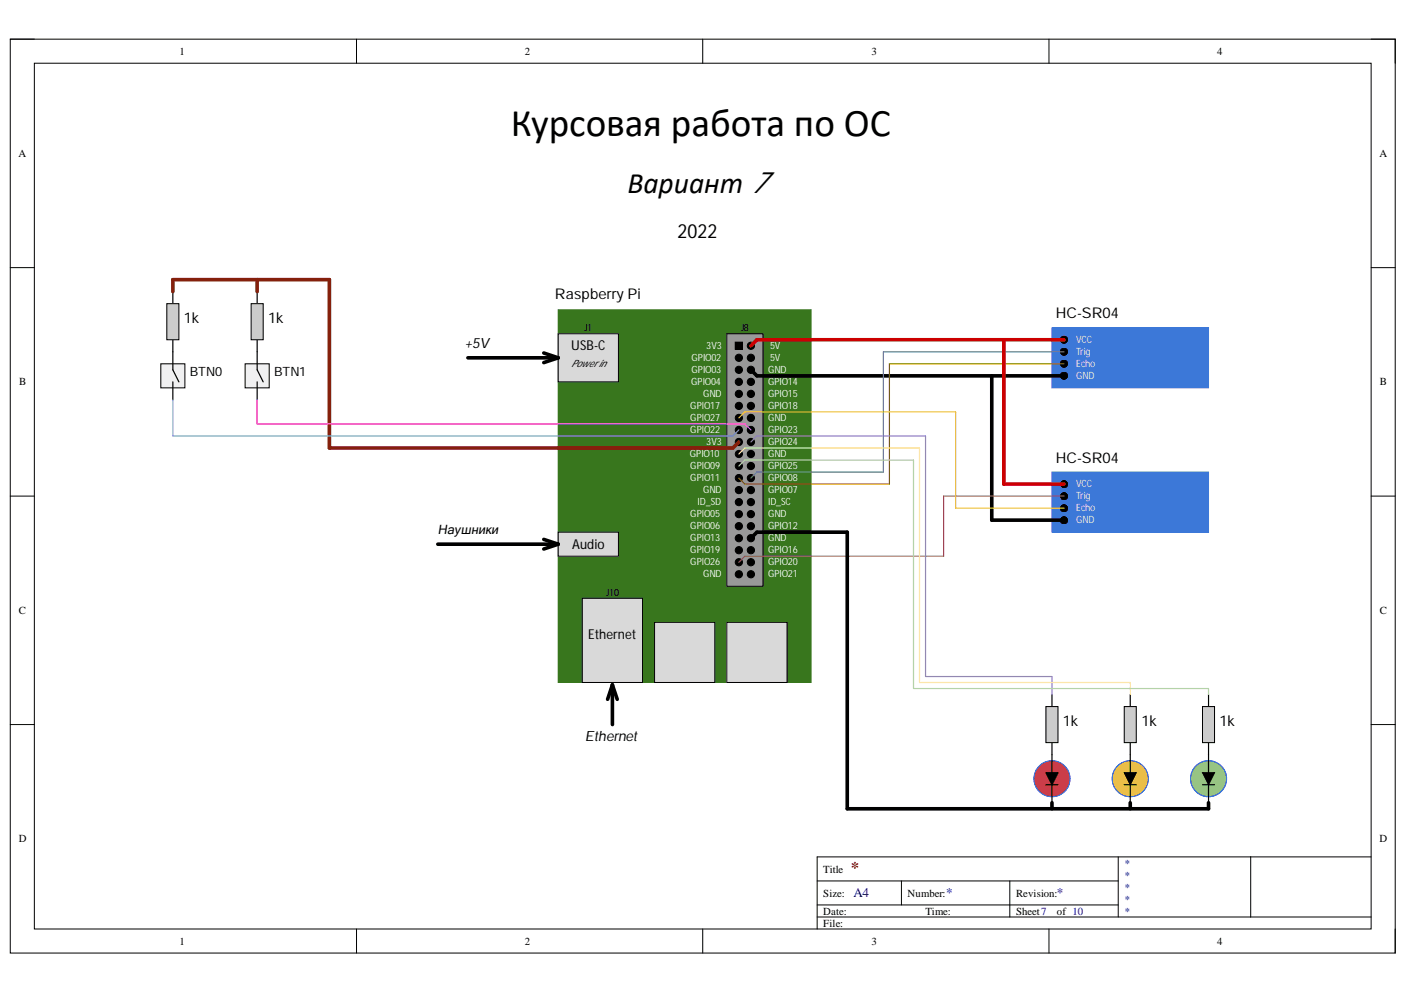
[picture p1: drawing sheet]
<svg xmlns="http://www.w3.org/2000/svg" width="297mm" height="210mm" viewBox="0 0 297 210" stroke-linecap="round" stroke-linejoin="round" font-family="sans-serif">
<path d="M2.2 8.3h292.4v193h-292.4z" fill="none" stroke="#000" stroke-width=".21"/>
<path d="M7.3 13.4h282.2v182.8h-282.2z" fill-rule="evenodd" fill="#fff"/>
<g fill="none" stroke="#000" stroke-width=".21">
<path d="M2.2 8.3h5.1M7.3 13.4h282.2v182.8h-282.2zM75.3 8.3v5M148.4 8.3v5M221.5 8.3v5.1M289.5 8.3h5.1v5.1M2.2 56.5h5.1M289.5 56.5h5.1M2.2 104.8h5.1M289.5 104.8h5.1M2.2 153h5.1M289.5 153h5.1"/>
<path d="M75.3 196.2v5.1M148.4 196.2v5.1M172.5 186h63.6M172.5 193.6h117M172.5 191.1h63.6M190.3 186v5.1M213.2 186v7.6M221.5 196.2v5.1M236.1 180.9v12.7M264 180.9v12.7M289.5 180.9h-117v15.3M294.6 196.2v5.1"/>
</g>
<path d="M117.8 65.4h53.4v78.7h-53.4z" fill-rule="evenodd" fill="#38761d"/>
<path d="M117.8 65.4h53.4v78.7h-53.4z" fill="none" stroke="#38761d" stroke-width=".21"/>
<path d="M153.4 70.5h7.7v53.3h-7.7z" fill-rule="evenodd" fill="#999"/>
<g fill="none" stroke="#000" stroke-width=".21">
<path d="M153.4 70.5h7.7v53.3h-7.7zM155.2 72.3h1.5v1.5h-1.5z"/>
<circle cx="156" cy="78.1" r=".76"/>
<circle cx="156" cy="75.6" r=".76"/>
<circle cx="158.5" cy="73" r=".76"/>
<circle cx="158.5" cy="78.1" r=".76"/>
<circle cx="158.5" cy="75.6" r=".76"/>
<circle cx="156" cy="95.9" r=".76"/>
<circle cx="156" cy="98.4" r=".76"/>
<circle cx="156" cy="88.3" r=".76"/>
<circle cx="156" cy="85.7" r=".76"/>
<circle cx="156" cy="90.8" r=".76"/>
<circle cx="156" cy="93.3" r=".76"/>
<circle cx="156" cy="83.2" r=".76"/>
<circle cx="156" cy="80.6" r=".76"/>
<circle cx="158.5" cy="95.9" r=".76"/>
<circle cx="158.5" cy="98.4" r=".76"/>
<circle cx="158.5" cy="88.3" r=".76"/>
<circle cx="158.5" cy="85.7" r=".76"/>
<circle cx="158.5" cy="90.8" r=".76"/>
<circle cx="158.5" cy="93.3" r=".76"/>
<circle cx="158.5" cy="83.2" r=".76"/>
<circle cx="158.5" cy="80.6" r=".76"/>
<circle cx="156" cy="108.6" r=".76"/>
<circle cx="156" cy="111.1" r=".76"/>
<circle cx="156" cy="101" r=".76"/>
<circle cx="156" cy="103.5" r=".76"/>
<circle cx="156" cy="106" r=".76"/>
<circle cx="156" cy="116.2" r=".76"/>
<circle cx="156" cy="113.6" r=".76"/>
<circle cx="156" cy="118.7" r=".76"/>
<circle cx="158.5" cy="108.6" r=".76"/>
<circle cx="158.5" cy="111.1" r=".76"/>
<circle cx="158.5" cy="101" r=".76"/>
<circle cx="158.5" cy="103.5" r=".76"/>
<circle cx="158.5" cy="106" r=".76"/>
<circle cx="158.5" cy="116.2" r=".76"/>
<circle cx="158.5" cy="113.6" r=".76"/>
<circle cx="158.5" cy="118.7" r=".76"/>
<circle cx="156" cy="121.3" r=".76"/>
<circle cx="158.5" cy="121.3" r=".76"/>
</g>
<g fill="#000">
<circle cx="156" cy="78.1" r=".76"/>
<circle cx="156" cy="75.6" r=".76"/>
<circle cx="158.5" cy="73" r=".76"/>
<circle cx="158.5" cy="78.1" r=".76"/>
<circle cx="158.5" cy="75.6" r=".76"/>
<circle cx="156" cy="95.9" r=".76"/>
<circle cx="156" cy="98.4" r=".76"/>
<circle cx="156" cy="88.3" r=".76"/>
<circle cx="156" cy="85.7" r=".76"/>
<circle cx="156" cy="90.8" r=".76"/>
<circle cx="156" cy="93.3" r=".76"/>
<circle cx="156" cy="83.2" r=".76"/>
<circle cx="156" cy="80.6" r=".76"/>
<circle cx="158.5" cy="95.9" r=".76"/>
<circle cx="158.5" cy="98.4" r=".76"/>
<circle cx="158.5" cy="88.3" r=".76"/>
<circle cx="158.5" cy="85.7" r=".76"/>
<circle cx="158.5" cy="90.8" r=".76"/>
<circle cx="158.5" cy="93.3" r=".76"/>
<circle cx="158.5" cy="83.2" r=".76"/>
<circle cx="158.5" cy="80.6" r=".76"/>
<circle cx="156" cy="108.6" r=".76"/>
<circle cx="156" cy="111.1" r=".76"/>
<circle cx="156" cy="101" r=".76"/>
<circle cx="156" cy="103.5" r=".76"/>
<circle cx="156" cy="106" r=".76"/>
<circle cx="156" cy="116.2" r=".76"/>
<circle cx="156" cy="113.6" r=".76"/>
<circle cx="156" cy="118.7" r=".76"/>
<circle cx="158.5" cy="108.6" r=".76"/>
<circle cx="158.5" cy="111.1" r=".76"/>
<circle cx="158.5" cy="101" r=".76"/>
<circle cx="158.5" cy="103.5" r=".76"/>
<circle cx="158.5" cy="106" r=".76"/>
<circle cx="158.5" cy="116.2" r=".76"/>
<circle cx="158.5" cy="113.6" r=".76"/>
<circle cx="158.5" cy="118.7" r=".76"/>
<circle cx="156" cy="121.3" r=".76"/>
<circle cx="158.5" cy="121.3" r=".76"/>
</g>
<path d="M155.2 72.3h1.5v1.5h-1.5z" fill-rule="evenodd" fill="#000"/>
<path d="M117.8 70.5h12.8v10.1h-12.8z" fill-rule="evenodd" fill="#d9d9d9"/>
<path d="M117.8 70.5h12.8v10.1h-12.8z" fill="none" stroke="#000" stroke-width=".21"/>
<path d="M122.9 126.3h12.7v17.8h-12.7z" fill-rule="evenodd" fill="#d9d9d9"/>
<path d="M122.9 126.3h12.7v17.8h-12.7z" fill="none" stroke="#000" stroke-width=".21"/>
<path d="M138.2 131.4h12.7v12.7h-12.7z" fill-rule="evenodd" fill="#d9d9d9"/>
<path d="M138.2 131.4h12.7v12.7h-12.7z" fill="none" stroke="#000" stroke-width=".21"/>
<path d="M153.4 131.4h12.8v12.7h-12.8z" fill-rule="evenodd" fill="#d9d9d9"/>
<path d="M153.4 131.4h12.8v12.7h-12.8z" fill="none" stroke="#000" stroke-width=".21"/>
<path d="M98.8 75.6h19M114.8 74.5l3 1.1M117.8 75.6l-3 1M129.3 144.6v8.4M129.3 144.6l-1 3.1M129.3 144.6l1 3.1" fill="none" stroke="#000" stroke-width=".76"/>
<path d="M222.1 69.2h33v12.7h-33z" fill-rule="evenodd" fill="#3c78d8"/>
<path d="M222.1 69.2h33v12.7h-33z" fill="none" stroke="#3c78d8" stroke-width=".21"/>
<g fill="#000">
<circle cx="224.6" cy="71.7" r=".76"/>
<circle cx="224.6" cy="74.3" r=".76"/>
<circle cx="224.6" cy="76.8" r=".76"/>
<circle cx="224.6" cy="79.4" r=".76"/>
</g>
<g fill="none" stroke="#000" stroke-width=".21">
<circle cx="224.6" cy="71.7" r=".76"/>
<circle cx="224.6" cy="74.3" r=".76"/>
<circle cx="224.6" cy="76.8" r=".76"/>
<circle cx="224.6" cy="79.4" r=".76"/>
</g>
<path d="M158.5 78.1l1.3 1.3h64.8" fill="none" stroke="#000" stroke-width=".76"/>
<path d="M224.6 71.7h-64.8l-1.3 1.3" fill="none" stroke="#c00" stroke-width=".76"/>
<path d="M224.6 74.3h-38.1v25.4h-26.7l-1.3 1.3" fill="none" stroke="#45818e" stroke-width=".25"/>
<path d="M224.6 76.8h-36.8v25.4h-30.5l-1.3-1.2" fill="none" stroke="#b45f06" stroke-width=".25"/>
<path d="M222.1 99.7h33v12.7h-33z" fill-rule="evenodd" fill="#3c78d8"/>
<path d="M222.1 99.7h33v12.7h-33z" fill="none" stroke="#3c78d8" stroke-width=".21"/>
<g fill="#000">
<circle cx="224.6" cy="102.2" r=".76"/>
<circle cx="224.6" cy="107.3" r=".76"/>
<circle cx="224.6" cy="109.8" r=".76"/>
<circle cx="224.6" cy="104.8" r=".76"/>
</g>
<g fill="none" stroke="#000" stroke-width=".21">
<circle cx="224.6" cy="102.2" r=".76"/>
<circle cx="224.6" cy="107.3" r=".76"/>
<circle cx="224.6" cy="109.8" r=".76"/>
<circle cx="224.6" cy="104.8" r=".76"/>
</g>
<path d="M211.9 71.7v30.5h12.7" fill="none" stroke="#c00" stroke-width=".76"/>
<path d="M209.4 79.4v30.4h15.2" fill="none" stroke="#000" stroke-width=".76"/>
<path d="M157.3 117.5l-1.3 1.2M224.6 104.8h-25.4v12.7h-41.9" fill="none" stroke="#a64d79" stroke-width=".25"/>
<path d="M156 88.3l1.3-1.3h44.4v20.3h22.9" fill="none" stroke="#f1c232" stroke-width=".25"/>
<path d="M117.8 112.4h12.8v5.1h-12.8z" fill-rule="evenodd" fill="#d9d9d9"/>
<path d="M117.8 112.4h12.8v5.1h-12.8z" fill="none" stroke="#000" stroke-width=".21"/>
<path d="M92.4 114.9h25.4M114.8 113.9l3 1M117.8 114.9l-3 1" fill="none" stroke="#000" stroke-width=".76"/>
<path d="M33.9 76.8h5.1v5.1h-5.1z" fill-rule="evenodd" fill="#efefef"/>
<path d="M33.9 76.8h5.1v5.1h-5.1z" fill="none" stroke="#000" stroke-width=".21"/>
<path d="M36.5 61.6v2.5M36.5 71.7v6.4l1.3 2.5M36.5 80.6v3.8" fill="none" stroke="#000" stroke-width=".25"/>
<path d="M35.2 64.1h2.6v7.6h-2.6z" fill-rule="evenodd" fill="#ccc"/>
<path d="M35.2 64.1h2.6v7.6h-2.6z" fill="none" stroke="#000" stroke-width=".21"/>
<path d="M51.7 76.8h5.1v5.1h-5.1z" fill-rule="evenodd" fill="#efefef"/>
<path d="M51.7 76.8h5.1v5.1h-5.1z" fill="none" stroke="#000" stroke-width=".21"/>
<path d="M54.3 61.6v2.5M54.3 71.7v6.4l1.3 2.5M54.3 80.6v3.8" fill="none" stroke="#000" stroke-width=".25"/>
<path d="M53 64.1h2.6v7.6h-2.6z" fill-rule="evenodd" fill="#ccc"/>
<path d="M53 64.1h2.6v7.6h-2.6z" fill="none" stroke="#000" stroke-width=".21"/>
<path d="M54.3 59.1v2.5M36.5 61.6v-2.5h33v35.5h85.2l1.3-1.3" fill="none" stroke="#85200c" stroke-width=".76"/>
<path d="M36.5 84.4v7.7h118.2l1.3-1.3" fill="none" stroke="#6fa8dc" stroke-width=".25"/>
<path d="M54.3 84.4v5.1h103l1.2 1.3" fill="none" stroke="#f0f" stroke-width=".25"/>
<path d="M222.1 146.7v2.5M222.1 156.8v2.6" fill="none" stroke="#000" stroke-width=".25"/>
<path d="M220.8 149.2h2.6v7.6h-2.6z" fill-rule="evenodd" fill="#ccc"/>
<path d="M220.8 149.2h2.6v7.6h-2.6z" fill="none" stroke="#000" stroke-width=".21"/>
<path d="M238.6 146.7v2.5M238.6 156.8v2.6" fill="none" stroke="#000" stroke-width=".25"/>
<path d="M237.3 149.2h2.6v7.6h-2.6z" fill-rule="evenodd" fill="#ccc"/>
<path d="M237.3 149.2h2.6v7.6h-2.6z" fill="none" stroke="#000" stroke-width=".21"/>
<path d="M255.1 146.7v2.5M255.1 156.8v2.6" fill="none" stroke="#000" stroke-width=".25"/>
<path d="M253.9 149.2h2.5v7.6h-2.5z" fill-rule="evenodd" fill="#ccc"/>
<path d="M253.9 149.2h2.5v7.6h-2.5z" fill="none" stroke="#000" stroke-width=".21"/>
<circle cx="222.1" cy="164.4" r="3.8" fill="#cc4125"/>
<circle cx="222.1" cy="164.4" r="3.8" fill="none" stroke="#00f" stroke-width=".21"/>
<path d="M220.8 163.2h2.6l-1.3 2.5z" fill="#000"/>
<path d="M220.8 163.2h2.6l-1.3 2.5z" fill="none" stroke="#000" stroke-width=".21"/>
<path d="M222.1 159.4v3.8M220.8 165.7h2.6M222.1 165.7v3.8" fill="none" stroke="#000" stroke-width=".25"/>
<circle cx="238.6" cy="164.4" r="3.8" fill="#f1c232"/>
<circle cx="238.6" cy="164.4" r="3.8" fill="none" stroke="#00f" stroke-width=".21"/>
<path d="M237.3 163.2h2.6l-1.3 2.5z" fill="#000"/>
<path d="M237.3 163.2h2.6l-1.3 2.5z" fill="none" stroke="#000" stroke-width=".21"/>
<path d="M238.6 159.4v3.8M237.3 165.7h2.6M238.6 165.7v3.8" fill="none" stroke="#000" stroke-width=".25"/>
<circle cx="255.1" cy="164.4" r="3.8" fill="#93c47d"/>
<circle cx="255.1" cy="164.4" r="3.8" fill="none" stroke="#00f" stroke-width=".21"/>
<path d="M253.9 163.2h2.5l-1.3 2.5z" fill="#000"/>
<path d="M253.9 163.2h2.5l-1.3 2.5z" fill="none" stroke="#000" stroke-width=".21"/>
<path d="M255.1 159.4v3.8M253.9 165.7h2.5M255.1 165.7v3.8" fill="none" stroke="#000" stroke-width=".25"/>
<path d="M158.5 93.3l1.3-1.2h35.6v50.8h26.7v3.8" fill="none" stroke="#8e7cc3" stroke-width=".25"/>
<path d="M157.3 94.6l-1.3 1.3M157.3 94.6h36.8v49.5h44.5v2.6" fill="none" stroke="#ffe599" stroke-width=".25"/>
<path d="M156 98.4l1.3-1.3h35.6v48.3h62.2v1.3" fill="none" stroke="#b6d7a8" stroke-width=".25"/>
<path d="M158.5 113.7l1.3-1.3h19.1v58.4h76.2v-1.3M222.1 169.5v1.3M238.6 169.5v1.3" fill="none" stroke="#000" stroke-width=".76"/>
<text font-size="8.3" x="107.8" y="28.8">Курсовая работа по ОС</text>
<text font-size="6.3" x="132.5" y="40.8">Вариант 7</text>
<text font-size="4.1" x="143" y="50.3">2022</text>
<text font-size="3.5" fill="#800000" x="179.6" y="184.3">*</text>
<g font-size="3.1">
<text x="117.1" y="63.2">RaspberryPi</text>
<text x="38.8" y="68.3">1k</text>
<text x="56.6" y="68.3">1k</text>
<text x="222.9" y="67.2">HC-SR04</text>
<text x="222.9" y="97.7">HC-SR04</text>
<text x="224.4" y="153.3">1k</text>
<text x="241" y="153.3">1k</text>
<text x="257.5" y="153.3">1k</text>
</g>
<g font-size="3">
<text x="98" y="73.5">+5V</text>
<text x="123.5" y="156.5">Ethernet</text>
</g>
<g font-size="2.9">
<text x="120.6" y="74">USB-C</text>
<text x="120.8" y="115.9">Audio</text>
<text x="124.2" y="134.9">Ethernet</text>
</g>
<g font-size="2.8" fill="#000080">
<text x="180.2" y="189.5">A4</text>
<text x="199.8" y="189.5">*</text>
<text x="223.1" y="189.5">*</text>
</g>
<g font-size="2.7">
<text x="40.1" y="79.5">BTN0</text>
<text x="57.9" y="79.5">BTN1</text>
<text x="92.4" y="112.8">Наушники</text>
</g>
<g font-size="2.3">
<text x="37.9" y="11.6">1</text>
<text x="110.8" y="11.6">2</text>
<text x="184" y="11.6">3</text>
<text x="257" y="11.6">4</text>
<text x="3.9" y="33.1">A</text>
<text x="291.2" y="33.1">A</text>
<text x="4.1" y="81.4">B</text>
<text x="291.3" y="81.4">B</text>
<text x="4" y="129.6">C</text>
<text x="291.3" y="129.6">C</text>
<text x="4" y="177.8">D</text>
<text x="291.2" y="177.8">D</text>
<text x="173.8" y="184.3">Title</text>
<text x="173.8" y="189.3">Size:</text>
<text x="191.6" y="189.3">Number:</text>
<text x="214.5" y="189.3">Revision:</text>
<text x="173.8" y="193.1">Date:</text>
<text x="173.8" y="195.7">File:</text>
<text x="195.4" y="193.1">Time:</text>
<text x="214.5" y="193.1">Sheet7</text>
<text x="223.1" y="193.1">of 10</text>
<text x="37.9" y="199.5">1</text>
<text x="110.8" y="199.5">2</text>
<text x="184" y="199.5">3</text>
<text x="257" y="199.5">4</text>
</g>
<g font-size="2.3" fill="#000080">
<text x="237.3" y="183">*</text>
<text x="237.3" y="185.5">*</text>
<text x="237.3" y="188.1">*</text>
<text x="237.3" y="190.6">*</text>
<text x="237.3" y="193.1">*</text>
</g>
<g font-size="2.1">
<text x="123.4" y="69.9">J1</text>
<text x="156.5" y="69.9">J8</text>
<text x="120.6" y="77.5">Powerin</text>
<text x="128" y="125.8">J10</text>
</g>
<g font-size="2.1" fill="#efefef">
<text x="146" y="76.2">GPIO02</text>
<text x="149.1" y="73.7">3V3</text>
<text x="162.6" y="73.7">5V</text>
<text x="162.6" y="76.2">5V</text>
<text x="227.2" y="72.4">VCC</text>
<text x="227.2" y="74.9">Trig</text>
<text x="227.2" y="77.5">Echo</text>
<text x="145.9" y="81.4">GPIO04</text>
<text x="146" y="78.7">GPIO03</text>
<text x="148.4" y="83.9">GND</text>
<text x="162.1" y="78.7">GND</text>
<text x="162.1" y="81.4">GPIO14</text>
<text x="162.1" y="83.9">GPIO15</text>
<text x="227.2" y="80">GND</text>
<text x="145.7" y="86.4">GPIO17</text>
<text x="145.7" y="89">GPIO27</text>
<text x="162.1" y="86.4">GPIO18</text>
<text x="162.1" y="89">GND</text>
<text x="145.7" y="91.5">GPIO22</text>
<text x="149.1" y="94">3V3</text>
<text x="162.1" y="91.5">GPIO23</text>
<text x="162.1" y="94">GPIO24</text>
<text x="145.6" y="96.6">GPIO10</text>
<text x="145.7" y="99.1">GPIO09</text>
<text x="145.7" y="101.6">GPIO11</text>
<text x="162.1" y="96.6">GND</text>
<text x="162.1" y="99.1">GPIO25</text>
<text x="162.1" y="101.6">GPIO08</text>
<text x="147.3" y="106.7">ID_SD</text>
<text x="148.4" y="104.2">GND</text>
<text x="162.1" y="104.2">GPIO07</text>
<text x="162.1" y="106.7">ID_SC</text>
<text x="227.2" y="102.9">VCC</text>
<text x="227.2" y="105.4">Trig</text>
<text x="227.2" y="108">Echo</text>
<text x="145.7" y="109.2">GPIO05</text>
<text x="145.7" y="111.8">GPIO06</text>
<text x="162.1" y="109.2">GND</text>
<text x="162.1" y="111.8">GPIO12</text>
<text x="227.2" y="110.5">GND</text>
<text x="145.7" y="114.3">GPIO13</text>
<text x="145.7" y="116.8">GPIO19</text>
<text x="145.7" y="119.4">GPIO26</text>
<text x="162.1" y="114.3">GND</text>
<text x="162.1" y="116.8">GPIO16</text>
<text x="162.1" y="119.4">GPIO20</text>
<text x="148.4" y="121.9">GND</text>
<text x="162.1" y="121.9">GPIO21</text>
</g>
</svg>
